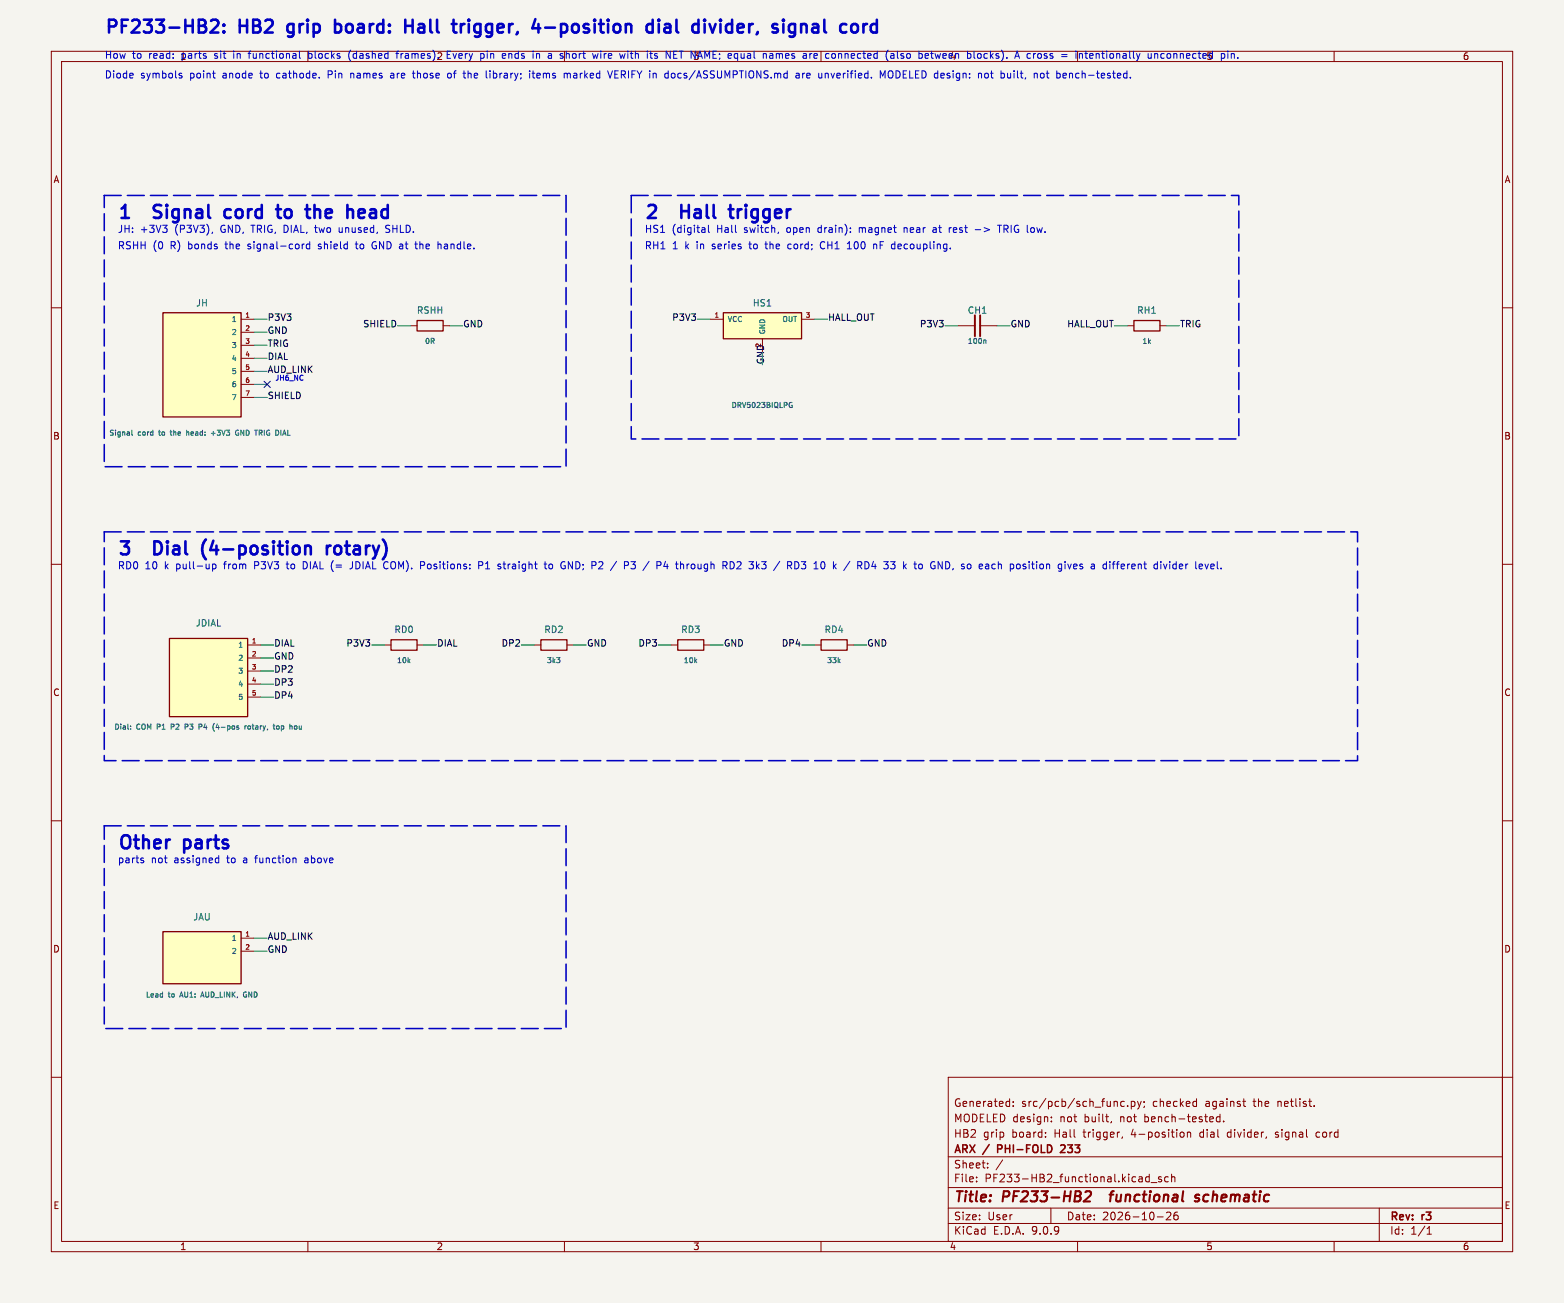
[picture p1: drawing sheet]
<svg xmlns="http://www.w3.org/2000/svg" width="305mm" height="254mm" viewBox="0 0 305 254" stroke-linecap="round" stroke-linejoin="round" font-family="sans-serif">
<path d="M0 0h304.8v254h-304.8z" fill="#f5f4ef" stroke="#f5f4ef" stroke-width=".19"/>
<g fill="none" stroke="#840000" stroke-width=".19">
<path d="M10 10h284.8v234h-284.8zM12 12h280.8v230h-280.8zM60 10v2M110 10v2M160 10v2M260 10v2M10 60h2M186.7 63.5h3.3M191 63.5h3.3M292.8 60h2M10 110h2M292.8 110h2"/>
<path d="M104.1 125.7h1.3M110.5 125.7h1.3M10 160h2M292.8 160h2M10 210h2M184.8 210h108v32h-108zM197.5 215.5v.2M197.5 214.8v.1M204.9 218.5v.2M204.9 217.8v.1M216.6 218.6l-.1 .3M218.5 215.6h.6"/>
<path d="M218.5 214.8h.6M219.8 215.5v.2M220.5 214.8l.4-.1 .3 .3-.2 .6h-.5M220.5 214.7v1.5M221.7 214.7l.3 1M222 215.7l-.3 .5M222.4 214.7l-.4 1M223 214.8v.1M223 215.6l-.1 .3M233 214.7l.2 .1M233.2 214.2v1.5M233.2 215.6l-.2 .1"/>
<path d="M237.8 217.2v1.5M237.8 217.8l-.5-.1-.3 .3 .2 .6h.6M238.5 218.5v.2M242.2 214.7h.6M242.5 215.6l.3 .1M256.1 215.5v.2M292.8 210h2M184.8 238.5h108M184.8 235.5h108M184.8 231.5h108M184.8 225.5h108M190.3 230.2v.2"/>
<path d="M190.3 229.5v.1M192.5 227.5v.2M192.5 226.8v.1M195.4 226.1l-1.3 1.9M203.8 221.5v.2M203.8 220.8v.1M204.8 235.5v3M218.8 221.6l-.2 .3M223.3 230.2l.2 .2 .5-.1M224 228.9v1.5M224 229.5l-.5-.1-.2 .1M224.3 230.5h1.2"/>
<path d="M225.5 237.2h1.2M226.3 229.5l-.3-.1-.2 .2v.2l.5 .2v.3h-.5M227.3 236.4l.6-.1 .2 .1 .1 .3-.9 1.1h.9M227.7 229.5l-.4-.1-.3 .3 .1 .6h.6M228.3 229.5l.2-.1 .4 .1 .1 .9M228.3 228.9v1.5M229.5 236.3a.59 .59 0 0 0-.7 .6v.6l.1 .2 .4 .1 .2-.2 .1-.5-.1-.2h-.5l-.2 .2M230.5 220.7l.3 .3v.4l-.3 .3M231.4 220.8l.2-.1 .4 .1v.9M231.4 220.7v1M239.3 220.8v.7M248.5 221.6l.5 .1"/>
<path d="M248.8 220.7l-.3 .2 .3 .3M257 220.7l-.4 .1-.1 .2v.5l.5 .2M268.8 235.5v6.5M278.1 239.5l.4-.4v1.5M60 242v2M110 242v2M160 242v2M210 242v2M260 242v2M278.1 240.6h.9"/>
</g>
<path d="M211.5 232.4l.3-.2h.5l.3 .2v.4l-.1 .3-1.3 1.1h1.2M216.2 232.9h.8M217.1 232.2l-.4 .1-.1 .2-.3 1.7M233.7 233a.49 .49 0 0 0-.8 .3l.1 .1 .6 .2 .1 .3-.3 .3-.6-.1M234.7 233.1l-.2 .7 .1 .3" fill="none" stroke="#840000" stroke-width=".4"/>
<path d="M194.4 224h.6M195 223.2h-.6v1.5M207.4 223.2h-.5l-.2 .1M207.5 223.8l-.9 .9h1" fill="none" stroke="#840000" stroke-width=".3"/>
<path d="M105.4 124.7h5.1v2h-5.1z" fill="none" stroke="#840000" stroke-width=".25"/>
<path d="M190 61.5v4M191 61.5v4" fill="none" stroke="#840000" stroke-width=".38"/>
<path d="M191.9 66.3l.2 .1v.6" fill="none" stroke="#006464" stroke-width=".19"/>
<path d="M141 61h15.2v5h-15.2z" fill="#ffffc2"/>
<path d="M141 61h15.2v5h-15.2z" fill="none" stroke="#840000" stroke-width=".25"/>
<path d="M138.4 62.2h2.6M148.6 66v2.6M156.2 62.2h2.5" fill="none" stroke="#840000" stroke-width=".19"/>
<path d="M154 78.5h.4M154.2 79h.2v.3l-.4 .1" fill="none" stroke="#006464" stroke-width=".19"/>
<path d="M31.7 181.6h15.3v10.2h-15.3z" fill="#ffffc2"/>
<path d="M81.3 62.5h5.1v2h-5.1zM221 62.5h5.1v2h-5.1zM132.1 124.7h5.1v2h-5.1zM160 124.7h5.1v2h-5.1zM31.7 181.6h15.3v10.2h-15.3z" fill="none" stroke="#840000" stroke-width=".25"/>
<path d="M80 63.5h1.3M86.4 63.5h1.2M219.7 63.5h1.3M226.1 63.5h1.2M130.8 125.7h1.3M137.2 125.7h1.2M158.7 125.7h1.3M165.1 125.7h1.3M47 182.9h2.5M47 185.4h2.5" fill="none" stroke="#840000" stroke-width=".19"/>
<path d="M39.4 193.4l-.3 1M47.8 193.4a.54 .54 0 0 0-.4 .5 .54 .54 0 0 0 .4 .5" fill="none" stroke="#006464" stroke-width=".19"/>
<path d="M33 124.5h15.3v15.2h-15.3z" fill="#ffffc2"/>
<path d="M33 124.5h15.3v15.2h-15.3zM76.2 124.7h5.1v2h-5.1z" fill="none" stroke="#840000" stroke-width=".25"/>
<path d="M48.3 125.7h2.5M48.3 128.3h2.5M48.3 130.8h2.5M48.3 133.4h2.5M48.3 135.9h2.5M74.9 125.7h1.3M81.3 125.7h1.2" fill="none" stroke="#840000" stroke-width=".19"/>
<g fill="none" stroke="#006464" stroke-width=".19">
<path d="M25.4 142.1v.1M25.4 141.5v.1M33.4 141.7h.3M33.7 141.2h-.3v1M36.1 141.7h.3M36.4 141.2h-.3v1M38.8 141.2h.4l.2 .1M39.4 141.5l-.2 .2h-.4M42.4 141.1l-.3 .7h.6M47.7 141.5v.7M48 141.5l-.3 .2M48.8 141.7l-.2-.2-.3 .2 .1 .4 .2 .1 .2-.2"/>
<path d="M53.2 141.5h.4M53.4 142.1l.2 .1M53.9 141.6h.5l-.1 .5h-.4zM57.4 141.6l.3-.1 .2 .2-.1 .4h-.4"/>
</g>
<path d="M31.7 61h15.3v20.3h-15.3z" fill="#ffffc2"/>
<path d="M31.7 61h15.3v20.3h-15.3z" fill="none" stroke="#840000" stroke-width=".25"/>
<path d="M47 62.2h2.5M47 64.8h2.5M47 67.3h2.5M47 69.9h2.5M47 72.4h2.5M47 74.9h2.5M47 77.5h2.5" fill="none" stroke="#840000" stroke-width=".19"/>
<path d="M25.7 83.9v.8l.1 .2M33.1 84.2h.4M36.4 83.9v1M36.7 84.2l-.3 .1M41.2 84.5h.7M41.6 84.1v.8M46.5 83.9a.45 .45 0 0 0-.6 .5 .45 .45 0 0 0 .6 .4v-.4h-.2" fill="none" stroke="#006464" stroke-width=".19"/>
<g fill="none" stroke="#009600" stroke-width=".19">
<path d="M49.5 62.2h2.6M49.5 69.9h2.6M49.5 67.3h2.6M49.5 72.4h2.6M49.5 74.9h2.6M49.5 64.8h2.6M49.5 77.5h2.6M77.5 63.5h2.5M87.6 63.5h2.6M135.9 62.2h2.5M158.7 62.2h2.6M184.1 63.5h2.6"/>
<path d="M194.3 63.5h2.5M217.2 63.5h2.5M227.3 63.5h2.6M50.8 125.7h2.5M50.8 133.4h2.5M50.8 128.3h2.5M50.8 130.8h2.5M50.8 135.9h2.5M72.4 125.7h2.5M82.5 125.7h2.6M101.6 125.7h2.5M111.8 125.7h2.5"/>
<path d="M128.3 125.7h2.5M138.4 125.7h2.6M156.2 125.7h2.5M166.4 125.7h2.5M49.5 182.9h2.6M49.5 185.4h2.6"/>
</g>
<path d="M51.5 74.3l1.2 1.2M52.7 74.3l-1.2 1.2" fill="none" stroke="#000084" stroke-width=".19"/>
<g fill="none" stroke="#0000c2" stroke-width=".19">
<path d="M35.1 14.7l.3 .1 .1 .2-.2 .2h-.3M35.1 14.3h.3M41.4 14.3h.6M41.8 15.2h.2M48.4 10.4h.5M58.4 10v1.2l.2 .2M60.2 10v1.4M60.2 11.3l.4 .1M60.6 10.4l-.4 .1M64 14.5h.5M64.5 13.8h-.5v1.4M68.4 9.8a1.61 1.61 0 0 0 0 2.1"/>
<path d="M68.4 14.3v.9M68.8 14.3l-.4 .1M76.6 14.3h-.4M76.6 14.7h-.3l-.2 .2 .1 .2 .4 .1M77.2 10.4h.5M77.7 10l-.3 .2v1.2M80.4 14.3h.5M80.6 13.8v1.2l.3 .2M87.2 10.6h.4M87.3 14.4l.2-.1 .4 .1 .1 .5-.2 .2-.3 .1-.2-.1zM87.8 10h-.6v1.4h.6M91.2 13.8v1.4"/>
<path d="M91.3 14.3l-.1 .1M94.1 10.4l.3 .3v.4l-.3 .3M95.5 13.8v.1M95.5 14.3v.9M98.4 10.4l.2 .4-.7 .1M98.5 11.3l-.1 .1M103.2 13.8v.1M103.2 14.3v.9M103.7 14.3h.5M103.9 13.8v1.2l.3 .2M104.6 10.6l.2-.2 .3 .1 .1 .9M104.6 10.4v1"/>
<path d="M110.4 10v1.4M110.4 14.3l.2 .2M110.6 10.4l.3 .1M110.6 14.5l.2-.2h.3l.1 .9M110.6 14.5v.7M116.6 10.4l-.3 1M117.1 10v.1M117.1 10.4v1M119.4 13.8l-.5 1.4M119.8 14.5h.5M120.5 13.8h-.7v1.4h.7M122.4 10v.1"/>
<path d="M122.4 10.4v1M128.1 10.5l-.3-.1-.2 .2v.2l.5 .2v.3h-.5M131.1 14.3h.3l.2 .2-.1 .6-.4 .1M131.3 11.4h.7M131.3 10h.7M131.3 10.6h.5M150.6 10.5v.9M150.6 11.3l-.1 .1M150.6 10.8h-.1M151.3 10.4v1M151.7 10.4l-.4 .2M155.2 14.3h.5l.1 .9"/>
<path d="M155.8 14.6l-.5 .1-.2 .2 .2 .3 .5-.1M156.4 14.3v.9M156.8 14.3l-.4 .2M157.4 14.3l-.2 .2v.5l.2 .2M157.9 14.6l-.7 .1M158.6 10.6l.2-.2h.3l.2 .2v.2l-.7 .1M158.6 11.2l.2 .2 .4-.1M161.2 14.3l.2 .2v.7M163.5 10.5h.5v.9M171.6 13.8l.4 1 .5-1v1.4M173.3 13.9l.1-.1a.47 .47 0 0 1 .6 .5v.4a.47 .47 0 0 1-.4 .5 .47 .47 0 0 1-.5-.5v-.4zM174.9 10v1.2l.2 .2"/>
<path d="M176.1 10.5l-.3-.1-.2 .3 .6 .4M176.2 11.2l-.2 .2-.4-.1M181.4 10.4h.5M181.6 10v1.2l.3 .2M182.2 10.4l.3 1 .3-.7M191.2 10.6v.6M192.2 14.3h.3l.1 .2v.6l-.4 .1M192.4 10.5l-.4-.1-.2 .3 .1 .6h.5M193 14.3h.6M193.2 13.8v1.2l.4 .2M197.6 13.8v.1M197.6 14.3v.9"/>
<path d="M200.8 10.5l-.4-.1-.2 .3 .1 .6h.5M201.4 10.4v1M201.8 10.4l-.4 .3M203.4 14.3l.1 .2-.1 .6M203.9 14.3h.5M204.1 13.8v1.2l.3 .2M208.6 14.3l.4 .2v.7M210.4 10.6l.2-.2 .3 .1 .1 .9M210.4 10.4v1M211.6 10v1.2M213.6 10.6l.4-.2 .2 .2M213.6 10.4v1"/>
<path d="M226.9 10.5l-.4-.1-.3 .3 .2 .6h.5M227.5 10.6l.2-.2 .4 .2 .1 .5-.2 .2-.3 .1-.2-.2zM241.2 11.2v.2M59.3 47.6l-.4 .2M60.4 47.6h-.4l-.3 .2 .1 .6h.6M60.4 47.1v1.4M61.3 44.4h.5M62 48.4l.2 .1M62.2 47.6l-.2 .2 .2 .2M66.1 45.1l.4 .2M69.2 47.6h.6M69.4 47.1v1.2l.2 .2"/>
<path d="M73 47.1a.75 .75 0 0 0-.5 .7 .75 .75 0 0 0 .5 .7M75.2 45.2l.5 .1M80.8 47.6h.6M81.2 48.5h.2M85.6 47.6l.4 .2v.7M137.4 45.2l-.5 .1M137.4 44.6v.7M138.1 45.1l.2 .2M149.1 47.6h.5M154.1 47.6h-.3l-.3 .2 .1 .6 .5 .1M160.3 47.1a.75 .75 0 0 0-.4 .7 .75 .75 0 0 0 .4 .7M165.1 48.5h.8"/>
<path d="M165.1 47.5l.4-.4v1.4M167.5 44.4v.9M167.7 44.4l-.2 .1M170.3 47.7l.2-.1h.3l.1 .9M170.3 47.6v.9M176.2 44.4v.9M176.6 44.4l-.4 .1M182.3 44.4h-.4M182.3 44.8h-.3l-.2 .2 .1 .2 .4 .1M185.4 44.4l-.3 .1M190.1 44.8h1M194.4 43.9h.8"/>
<path d="M194.8 43.9v1.4M82 109.5h.5l.3 .3-.2 .4h-.6M93.3 110.2h.7l.1-.2-.1-.4-.7-.1v1.4M98 110h.6M98.2 109.5v1.2l.2 .2M106 110h.6M106.2 109.5v1.2l.4 .2M107.6 110.1l-.4-.1-.2 .2 .1 .6 .3 .1 .2-.1M110.8 110.9v-1.4l.8 1.4M123 109.5h.8l-.4 .5 .4 .2v.6l-.2 .1-.6-.1M126.5 109.4l-1.2 1.8M129.7 109.4l-.3 1h.8"/>
<path d="M130 110v.9M134.3 110h-.3M142.3 109.5a.71 .71 0 0 1 .8 .7 .71 .71 0 0 1-.8 .7zM144.2 109.5l-.6 .1M144.4 110.1l-.8 .8h.8M148.4 109.5h.9l-.5 .5 .4 .1M149.2 110.8l-.6 .1M153.5 109.5l.7 .1M153.8 110.2l.5 .7M154.2 110.2h-.7M156.2 109.5h.8l-.4 .5 .3 .1 .1 .2M157 110.6l-.2 .3-.6-.1"/>
<path d="M169.9 110.4h.9M170.6 110v.9M176.2 110.4l.4 .5M176.6 110l-.5 .5M182.8 110.9v-1.4l.8 1.4M201 110h.6M201.4 110.9h.2M202 109.5v.1M202 110v.9M211 110h-.4l-.2 .2 .1 .2 .5 .1v.3h-.6M217.6 110h.5M218.1 109.5l-.3 .2v1.2"/>
<path d="M220.6 110.8l.4 .1M221 110h-.4M221.2 110.3l-.6 .1M229.1 110h.1M229.2 109.5v1.4M229.2 110.8l-.1 .1M229.8 110.4l.7-.1-.1-.3h-.4l-.2 .2 .1 .6h.5M28 168l-.2 .2h-.2M57.6 167.3l.1 .9M59.6 167.3h-.2M59.6 167.7l-.2 .2 .2 .3"/>
</g>
<g fill="none" stroke="#0000c2" stroke-width=".51">
<path d="M32.5 39.9l-.1 .2 .1 .1M32.5 39.9l.1 .2-.1 .1M32.5 39.9v.3M40.6 39.9v2.2M51 39.9v2.6M54.2 39.9v2.2M59.8 39.9v2.2M61.3 39.9v2.6M67.7 39.9v2.6M75.6 39.9v2.6M132.8 39.9v2.6M134.2 39.9v2.6"/>
<path d="M137.7 39.9v2.2M139.1 39.9v2.2M142.3 39.9v2.2l.2 .3 .4 .1M145.4 39.9l-.2 .2 .2 .1M145.4 39.9l.1 .2-.1 .1M145.4 39.9v.3M24.2 40.3l.2-.4v2.6M30 42.4l.3 .1M31.4 40.1l-.9-.2a.62 .62 0 0 0-.4 1M45 40.9l-.8-.1-.4 .5v.7l.2 .4 .2 .1 .8-.1M53.8 40.8h1M54.5 42.5h.3"/>
<path d="M56.3 40.8a.69 .69 0 0 0-.8 .5v.7a.69 .69 0 0 0 .8 .5M61.7 40.8l.6 .1 .1 .3v1.3M70.2 40.8l.8 .1 .1 .5-1.2 .2M71 42.4l-.8 .1M126.4 40.2l.3-.3h.6l.4 .3M132.8 41.2h1.4M142 40.8h.9M23.6 105.5h1.5l-.8 1M31.3 105.9l-.6-.4h-.6v2.6h.6M32.6 105.5l-.1 .1 .1 .2M32.6 105.5l.1 .1-.1 .2M32.6 105.5v.3"/>
<path d="M36.1 105.5v2.2M40.1 105.2a2.91 2.91 0 0 0 0 3.8M41.6 105.4l-.6 1.8M53.3 105.5l-.1 .1 .1 .2M53.3 105.5l.1 .1-.1 .2M53.3 105.5v.3M54.5 105.5v2.2M56 105.5l-.1 .1 .1 .2M56 105.5l.1 .1-.1 .2M56 105.5v.3M63.7 106.4v1.7M64.4 106.4a.65 .65 0 0 0-.7 .5"/>
<path d="M66 106.4a.69 .69 0 0 0-.8 .5v.7a.69 .69 0 0 0 .8 .5M67.6 105.5v2.2M74.6 105.2l.5 .7M23.8 163.2a.86 .86 0 0 1 1.5 0M26.5 162.8v2.2M27.9 162.8v2.6M42.1 162.8v2.2"/>
</g>
<g fill="none" stroke="#0000c2" stroke-width=".5">
<path d="M22.6 4.1l-.4-.3h-1v2.5M24.9 3.8h-1.2v2.5M25.8 4.1l.3-.3h.6l.4 .3M28 3.8h1.6l-.9 1M30.4 3.8h1.6l-.9 1M36.1 3.8v2.5M37.6 3.8v2.5M39.9 4.1l-.3-.3h-.9v2.5M41.1 4.1l.4-.3h.6a.68 .68 0 0 1 .3 1.1l-1.4 1.4h1.6M43.6 6.1l.1 .1-.1 .1M43.6 6.1l-.1 .1 .1 .1M43.6 4.8v.2"/>
<path d="M43.6 6.1v.2M43.6 4.8l.1 .1-.1 .1M43.6 4.8l-.1 .1 .1 .1M46.7 3.8v2.5M48.1 3.8v2.5M50.5 4.1l-.3-.3h-.9v2.5M51.7 4.1l.4-.3h.6l.3 .3M56.1 4.9l-.1 .3 .1 .9M59.9 3.8l-.1 .2 .1 .1M59.9 3.8l.2 .2-.2 .1M59.9 3.8v.3M65.3 3.8v2.5"/>
<path d="M65.3 4.8l.7-.1 .4 .2M66.4 6.1l-.4 .2-.7-.1M74.7 3.8v2.5M79 3.8v2.5M79 5h1.4M80.4 3.8v2.5M83.9 3.8v2.2M85.2 3.8v2.2M88.4 3.8v2.2M89.8 4.7v1.6M90.5 4.7a.64 .64 0 0 0-.7 .5M91.4 3.8l-.2 .2 .2 .1"/>
<path d="M91.4 3.8l.1 .2-.1 .1M91.4 3.8v.3M104.3 3.7l-.6 1.8M106.2 5.4h1.9M115.9 3.8l-.1 .2 .1 .1M115.9 3.8l.1 .2-.1 .1M115.9 3.8v.3M117.1 3.8v2.2M118.5 3.8l-.1 .2 .1 .1M118.5 3.8l.1 .2-.1 .1M118.5 3.8v.3M126.5 4.7l.7 .1"/>
<path d="M127.2 6.2l-.7 .1M127.2 3.8v2.5M128.4 3.8v.3M128.4 4.7v1.6M128.4 3.8l-.1 .2 .1 .1M128.4 3.8l.1 .2-.1 .1M129.6 4.8l.2-.1 .7 .1 .1 .2v1.3M130.6 5.3l-.8 .1a.49 .49 0 0 0-.4 .5 .49 .49 0 0 0 .4 .4l.8-.1M131.8 3.8v2.2M136.1 3.8v2.5M137.3 3.8l-.1 .2 .1 .1M137.3 3.8l.1 .2-.1 .1"/>
<path d="M137.3 3.8v.3M139.5 4.7l-.6 1.6M140.4 3.8v.3M140.4 4.7v1.6M140.4 3.8l-.1 .2 .1 .1M140.4 3.8l.1 .2-.1 .1M142.7 3.8v2.5M152.7 3.8l-.1 .2 .1 .1M152.7 3.8l.1 .2-.1 .1M152.7 3.8v.3M156.1 4.9a.62 .62 0 0 1 1.1 .1v1.3M156.1 4.7v1.6"/>
<path d="M160.6 3.8v2.2M169.7 5.9l.5 .4 .7-.1M170.9 4.8l-.7-.1-.5 .5M170.9 3.8v2.5"/>
</g>
<path d="M20.3 38.1h90v52.9h-90zM123 38.1h118.4v47.5h-118.4zM20.3 103.7h244.3v44.6h-244.3zM20.3 161h90v39.5h-90z" fill="none" stroke="#0000c2" stroke-width=".3" stroke-dasharray="3.3 1.2"/>
<g font-size="3.5" fill="#0000c2">
<text x="20.3" y="7.8">PF233-HB2:</text>
<text x="46.8" y="7.8">HB2</text>
<text x="57.2" y="7.8">grip</text>
<text x="67.4" y="7.8">board:</text>
<text x="82.1" y="7.8">Hall</text>
<text x="92.5" y="7.8">trigger,</text>
<text x="108.9" y="7.8">4-position</text>
<text x="132.2" y="7.8">dial</text>
<text x="142.1" y="7.8">divider,</text>
<text x="158.7" y="7.8">signal</text>
<text x="22.9" y="43.9">1</text>
<text x="31.2" y="43.9">Signal</text>
<text x="46" y="43.9">cord</text>
<text x="57.3" y="43.9">to</text>
<text x="64" y="43.9">the</text>
<text x="72.9" y="43.9">head</text>
<text x="125.6" y="43.9">2</text>
<text x="133.9" y="43.9">Hall</text>
<text x="144.5" y="43.9">trigger</text>
<text x="22.9" y="109.5">3</text>
<text x="31.2" y="109.5">Dial</text>
<text x="41.5" y="109.5">(4-position</text>
<text x="66.8" y="109.5">rotary)</text>
<text x="22.9" y="166.8">Other</text>
<text x="36" y="166.8">parts</text>
</g>
<g font-size="2.8" fill="#840000">
<text x="185.8" y="234.9">Title:</text>
<text x="195.5" y="234.9">PF233-HB2</text>
<text x="218" y="234.9">functional</text>
<text x="235.4" y="234.9">schematic</text>
</g>
<g font-size="2.1" fill="#840000">
<text x="185.8" y="216">Generated:</text>
<text x="199" y="216">src/pcb/sch_func.py;</text>
<text x="224.7" y="216">checked</text>
<text x="235.1" y="216">against</text>
<text x="244.6" y="216">the</text>
<text x="249.4" y="216">netlist.</text>
<text x="185.8" y="222">HB2</text>
<text x="185.8" y="219">MODELED design:</text>
<text x="191.6" y="222">grip</text>
<text x="197.3" y="222">board:</text>
<text x="205.6" y="222">Hall</text>
<text x="206.6" y="219">not</text>
<text x="211.4" y="222">trigger,</text>
<text x="211.5" y="219">built,</text>
<text x="218.6" y="219">not</text>
<text x="220.9" y="222">4-position</text>
<text x="223.4" y="219">bench-tested.</text>
<text x="234.4" y="222">dial</text>
<text x="239.9" y="222">divider,</text>
<text x="249.4" y="222">signal</text>
<text x="257.5" y="222">cord</text>
<text x="185.8" y="228">Sheet:</text>
<text x="185.8" y="225.2">ARX</text>
<text x="191.8" y="225.2">/</text>
<text x="195.1" y="225.2">PHI-FOLD</text>
<text x="208" y="225.2">233</text>
<text x="185.8" y="230.7">File:</text>
<text x="191.9" y="230.7">PF233-HB2_functional.kicad_sch</text>
<text x="185.8" y="238.1">Size:</text>
<text x="192.5" y="238.1">User</text>
<text x="207.8" y="238.1">Date:</text>
<text x="214.8" y="238.1">2026-10-26</text>
<text x="270.8" y="238.3">Rev:</text>
<text x="277.2" y="238.3">r3</text>
<text x="185.8" y="240.9">KiCad</text>
<text x="193.5" y="240.9">E.D.A.</text>
<text x="201.1" y="240.9">9.0.9</text>
<text x="270.8" y="240.9">Id:</text>
<text x="274.9" y="240.9">1/1</text>
</g>
<g font-size="1.9" fill="#0000c2">
<text x="20.3" y="11.8">How</text>
<text x="25.8" y="11.8">to</text>
<text x="29.1" y="11.8">read:</text>
<text x="42.2" y="11.8">sit</text>
<text x="46" y="11.8">in</text>
<text x="49.2" y="11.8">functional</text>
<text x="61" y="11.8">blocks</text>
<text x="68.9" y="11.8">(dashed</text>
<text x="78.5" y="11.8">frames).2</text>
<text x="88.5" y="11.8">Every</text>
<text x="95.2" y="11.8">pin</text>
<text x="99.6" y="11.8">ends</text>
<text x="105.8" y="11.8">in</text>
<text x="108.9" y="11.8">a</text>
<text x="111.4" y="11.8">short</text>
<text x="118" y="11.8">wire</text>
<text x="123.5" y="11.8">with</text>
<text x="128.9" y="11.8">its</text>
<text x="132.8" y="11.8">NET NAME; equal</text>
<text x="152.2" y="11.8">names</text>
<text x="160.2" y="11.8">are</text>
<text x="164.8" y="11.8">connected</text>
<text x="176.7" y="11.8">(also</text>
<text x="183.3" y="11.8">between</text>
<text x="192.9" y="11.8">blocks).</text>
<text x="202.5" y="11.8">A cross</text>
<text x="211.8" y="11.8">=</text>
<text x="214.7" y="11.8">intentionally</text>
<text x="229" y="11.8">unconnected</text>
<text x="20.3" y="15.6">Diode</text>
<text x="27.4" y="15.6">symbols</text>
<text x="37.1" y="15.6">point</text>
<text x="43.6" y="15.6">anode</text>
<text x="51.1" y="15.6">to</text>
<text x="54.4" y="15.6">cathode.</text>
<text x="64.6" y="15.6">Pin</text>
<text x="69.2" y="15.6">names</text>
<text x="77.1" y="15.6">are</text>
<text x="81.7" y="15.6">those</text>
<text x="88.6" y="15.6">of</text>
<text x="91.9" y="15.6">the</text>
<text x="96.4" y="15.6">library;</text>
<text x="105.1" y="15.6">items</text>
<text x="112" y="15.6">marked</text>
<text x="120.8" y="15.6">VERIFY in</text>
<text x="132.2" y="15.6">docs/ASSUMPTIONS.md</text>
<text x="157.9" y="15.6">are</text>
<text x="162.5" y="15.6">unverified.</text>
<text x="174.7" y="15.6">MODELED design:</text>
<text x="194.2" y="15.6">not</text>
<text x="198.7" y="15.6">built,</text>
<text x="205.4" y="15.6">not</text>
<text x="210" y="15.6">bench-tested.</text>
<text x="22.9" y="45.7">JH:</text>
<text x="27.3" y="45.7">+3V3</text>
<text x="34.1" y="45.7">(P3V3),</text>
<text x="43.2" y="45.7">GND, TRIG, DIAL,</text>
<text x="62.1" y="45.7">two</text>
<text x="66.9" y="45.7">unused,</text>
<text x="76.2" y="45.7">SHLD.</text>
<text x="125.6" y="45.7">HS1</text>
<text x="130.9" y="45.7">(digital</text>
<text x="139.8" y="45.7">Hall</text>
<text x="145.2" y="45.7">switch,</text>
<text x="153.7" y="45.7">open</text>
<text x="159.9" y="45.7">drain):</text>
<text x="168.1" y="45.7">magnet</text>
<text x="177" y="45.7">near</text>
<text x="182.8" y="45.7">at</text>
<text x="186.2" y="45.7">rest</text>
<text x="191.4" y="45.7">-&gt;</text>
<text x="196.1" y="45.7">TRIG low.</text>
<text x="22.9" y="48.9">RSHH</text>
<text x="29.8" y="48.9">(0</text>
<text x="33.3" y="48.9">R)</text>
<text x="36.9" y="48.9">bonds</text>
<text x="44.3" y="48.9">the</text>
<text x="48.8" y="48.9">signal-cord</text>
<text x="62.7" y="48.9">shield</text>
<text x="70.2" y="48.9">to</text>
<text x="73.5" y="48.9">GND at</text>
<text x="82.4" y="48.9">the</text>
<text x="86.9" y="48.9">handle.</text>
<text x="125.6" y="48.9">RH1</text>
<text x="131" y="48.9">1</text>
<text x="133.6" y="48.9">k</text>
<text x="136" y="48.9">in</text>
<text x="139.1" y="48.9">series</text>
<text x="146.6" y="48.9">to</text>
<text x="149.9" y="48.9">the</text>
<text x="154.4" y="48.9">cord;</text>
<text x="160.9" y="48.9">CH1</text>
<text x="166.4" y="48.9">100</text>
<text x="171.6" y="48.9">nF</text>
<text x="175.3" y="48.9">decoupling.</text>
<text x="22.9" y="111.3">RD0</text>
<text x="28.2" y="111.3">10</text>
<text x="32.1" y="111.3">k</text>
<text x="34.5" y="111.3">pull-up</text>
<text x="44" y="111.3">from</text>
<text x="50.1" y="111.3">P3V3</text>
<text x="56.6" y="111.3">to</text>
<text x="59.9" y="111.3">DIAL (=</text>
<text x="69.5" y="111.3">JDIAL</text>
<text x="76.2" y="111.3">COM).</text>
<text x="83.5" y="111.3">Positions:</text>
<text x="95" y="111.3">P1</text>
<text x="99" y="111.3">straight</text>
<text x="108.3" y="111.3">to</text>
<text x="111.6" y="111.3">GND; P2</text>
<text x="121.7" y="111.3">/</text>
<text x="128.4" y="111.3">/</text>
<text x="131.1" y="111.3">P4</text>
<text x="135.1" y="111.3">through</text>
<text x="144.4" y="111.3">RD2</text>
<text x="149.7" y="111.3">3k3</text>
<text x="154.8" y="111.3">/</text>
<text x="157.5" y="111.3">RD3</text>
<text x="162.9" y="111.3">10</text>
<text x="166.8" y="111.3">k</text>
<text x="169.2" y="111.3">/</text>
<text x="171.9" y="111.3">RD4</text>
<text x="177.2" y="111.3">33</text>
<text x="181.2" y="111.3">k</text>
<text x="183.5" y="111.3">to</text>
<text x="186.8" y="111.3">GND, so</text>
<text x="196.7" y="111.3">each</text>
<text x="202.8" y="111.3">position</text>
<text x="212.4" y="111.3">gives</text>
<text x="219" y="111.3">a</text>
<text x="221.5" y="111.3">different</text>
<text x="231.6" y="111.3">divider</text>
<text x="22.9" y="168.6">parts</text>
<text x="29.4" y="168.6">not</text>
<text x="34" y="168.6">assigned</text>
<text x="44.5" y="168.6">to</text>
<text x="47.8" y="168.6">a</text>
<text x="50.3" y="168.6">function</text>
<text x="60.1" y="168.6">above</text>
</g>
<g font-size="1.8" fill="#0000c2">
<text x="35" y="11.9">1parts</text>
<text x="185" y="11.9">4</text>
<text x="235" y="11.9">5</text>
</g>
<g font-size="1.8" fill="#840000">
<text x="135" y="11.9">3</text>
<text x="285" y="11.9">6</text>
<text x="10.3" y="35.9">A</text>
<text x="293.1" y="35.9">A</text>
<text x="10.3" y="85.9">B</text>
<text x="293.1" y="85.9">B</text>
<text x="10.3" y="135.9">C</text>
<text x="293.1" y="135.9">C</text>
<text x="10.3" y="185.9">D</text>
<text x="293.1" y="185.9">D</text>
<text x="10.3" y="235.9">E</text>
<text x="293.1" y="235.9">E</text>
<text x="35" y="243.9">1</text>
<text x="85" y="243.9">2</text>
<text x="135" y="243.9">3</text>
<text x="185" y="243.9">4</text>
<text x="235" y="243.9">5</text>
<text x="285" y="243.9">6</text>
</g>
<g font-size="1.8" fill="#006464">
<text x="38.1" y="59.9">JH</text>
<text x="146.6" y="59.9">HS1</text>
<text x="81.1" y="61.4">RSHH</text>
<text x="188.5" y="61.4">CH1</text>
<text x="221.5" y="61.4">RH1</text>
<text x="38.1" y="122.3">JDIAL</text>
<text x="76.8" y="123.6">RD0</text>
<text x="106" y="123.6">RD2</text>
<text x="132.6" y="123.6">RD3</text>
<text x="160.6" y="123.6">RD4</text>
<text x="37.6" y="179.6">JAU</text>
</g>
<g font-size="1.8" fill="#0f0f0f">
<text x="52.1" y="62.7">P3V3</text>
<text x="52.1" y="65.3">GND</text>
<text x="70.7" y="64">SHIELD</text>
<text x="90.2" y="64">GND</text>
<text x="130.9" y="62.7">P3V3</text>
<text x="161.3" y="62.7">HALL_OUT</text>
<text x="179.2" y="64">P3V3</text>
<text x="196.8" y="64">GND</text>
<text x="207.9" y="64">HALL_OUT</text>
<text x="229.9" y="64">TRIG</text>
<text x="52.1" y="67.8">TRIG</text>
<text x="52.1" y="70.4">DIAL</text>
<text x="52.1" y="72.9">AUD_LINK</text>
<text x="52.1" y="78">SHIELD</text>
<text x="53.3" y="126.2">DIAL</text>
<text x="53.3" y="131.3">DP2</text>
<text x="53.3" y="128.8">GND</text>
<text x="67.4" y="126.2">P3V3</text>
<text x="85.1" y="126.2">DIAL</text>
<text x="97.6" y="126.2">DP2</text>
<text x="114.3" y="126.2">GND</text>
<text x="124.3" y="126.2">DP3</text>
<text x="141" y="126.2">GND</text>
<text x="152.3" y="126.2">DP4</text>
<text x="168.9" y="126.2">GND</text>
<text x="53.3" y="133.9">DP3</text>
<text x="53.3" y="136.4">DP4</text>
<text x="52.1" y="183.4">AUD_LINK</text>
<text x="52.1" y="185.9">GND</text>
</g>
<text font-size="1.8" fill="#009600" x="149.1" y="71.1" transform="rotate(-90 149.1 71.1)">GND</text>
<g font-size="1.4" fill="#006464">
<text x="45" y="63">1</text>
<text x="45" y="65.5">2</text>
<text x="141.7" y="63">VCC</text>
<text x="149.3" y="65.3" transform="rotate(-90 149.3 65.3)">GND</text>
<text x="152.3" y="63">OUT</text>
<text x="45" y="68">3</text>
<text x="45" y="70.6">4</text>
<text x="82.7" y="67.2">0R</text>
<text x="188.5" y="67.2">100n</text>
<text x="222.5" y="67.2">1k</text>
<text x="45" y="73.1">5</text>
<text x="45" y="75.7">6</text>
<text x="45" y="78.2">7</text>
<text x="142.5" y="79.7">DRV5023BIQLPG</text>
<text x="21.2" y="85.1">Signal</text>
<text x="26.9" y="85.1">cord</text>
<text x="31.2" y="85.1">to</text>
<text x="33.7" y="85.1">the</text>
<text x="37" y="85.1">head:</text>
<text x="42.1" y="85.1">+3V3</text>
<text x="47.1" y="85.1">GND TRIG DIAL</text>
<text x="46.3" y="126.5">1</text>
<text x="46.3" y="129">2</text>
<text x="46.3" y="131.5">3</text>
<text x="77.3" y="129.5">10k</text>
<text x="106.5" y="129.5">3k3</text>
<text x="133.1" y="129.5">10k</text>
<text x="161.1" y="129.5">33k</text>
<text x="46.3" y="134.1">4</text>
<text x="46.3" y="136.6">5</text>
<text x="22.2" y="142.4">Dial:</text>
<text x="26.6" y="142.4">COM P1</text>
<text x="33.8" y="142.4">P2</text>
<text x="36.7" y="142.4">P3</text>
<text x="39.7" y="142.4">P4</text>
<text x="42.7" y="142.4">(4-pos</text>
<text x="49.2" y="142.4">rotary,</text>
<text x="55" y="142.4">top</text>
<text x="58.4" y="142.4">hou</text>
<text x="45" y="183.6">1</text>
<text x="45" y="186.1">2</text>
<text x="28.3" y="194.6">Lead</text>
<text x="32.8" y="194.6">to</text>
<text x="35.3" y="194.6">AU1:</text>
<text x="39.7" y="194.6">AUD_LINK,</text>
<text x="48.2" y="194.6">GND</text>
</g>
<text font-size="1.4" fill="#0000c2" x="53.6" y="74.4">JH6_NC</text>
<g font-size="1.3" fill="#a90000">
<text x="47.7" y="62">1</text>
<text x="47.7" y="64.5">2</text>
<text x="139.1" y="62">1</text>
<text x="156.9" y="62">3</text>
<text x="47.7" y="67.1">3</text>
<text x="47.7" y="69.6">4</text>
<text x="47.7" y="72.1">5</text>
<text x="47.7" y="74.7">6</text>
<text x="47.7" y="77.2">7</text>
<text x="49" y="125.5">1</text>
<text x="49" y="128">2</text>
<text x="49" y="130.6">3</text>
<text x="49" y="133.1">4</text>
<text x="49" y="135.6">5</text>
<text x="47.7" y="182.6">1</text>
<text x="47.7" y="185.2">2</text>
</g>
<text font-size="1.3" fill="#0f0f0f" x="148.3" y="67.9" transform="rotate(-90 148.3 67.9)">2</text>
</svg>
